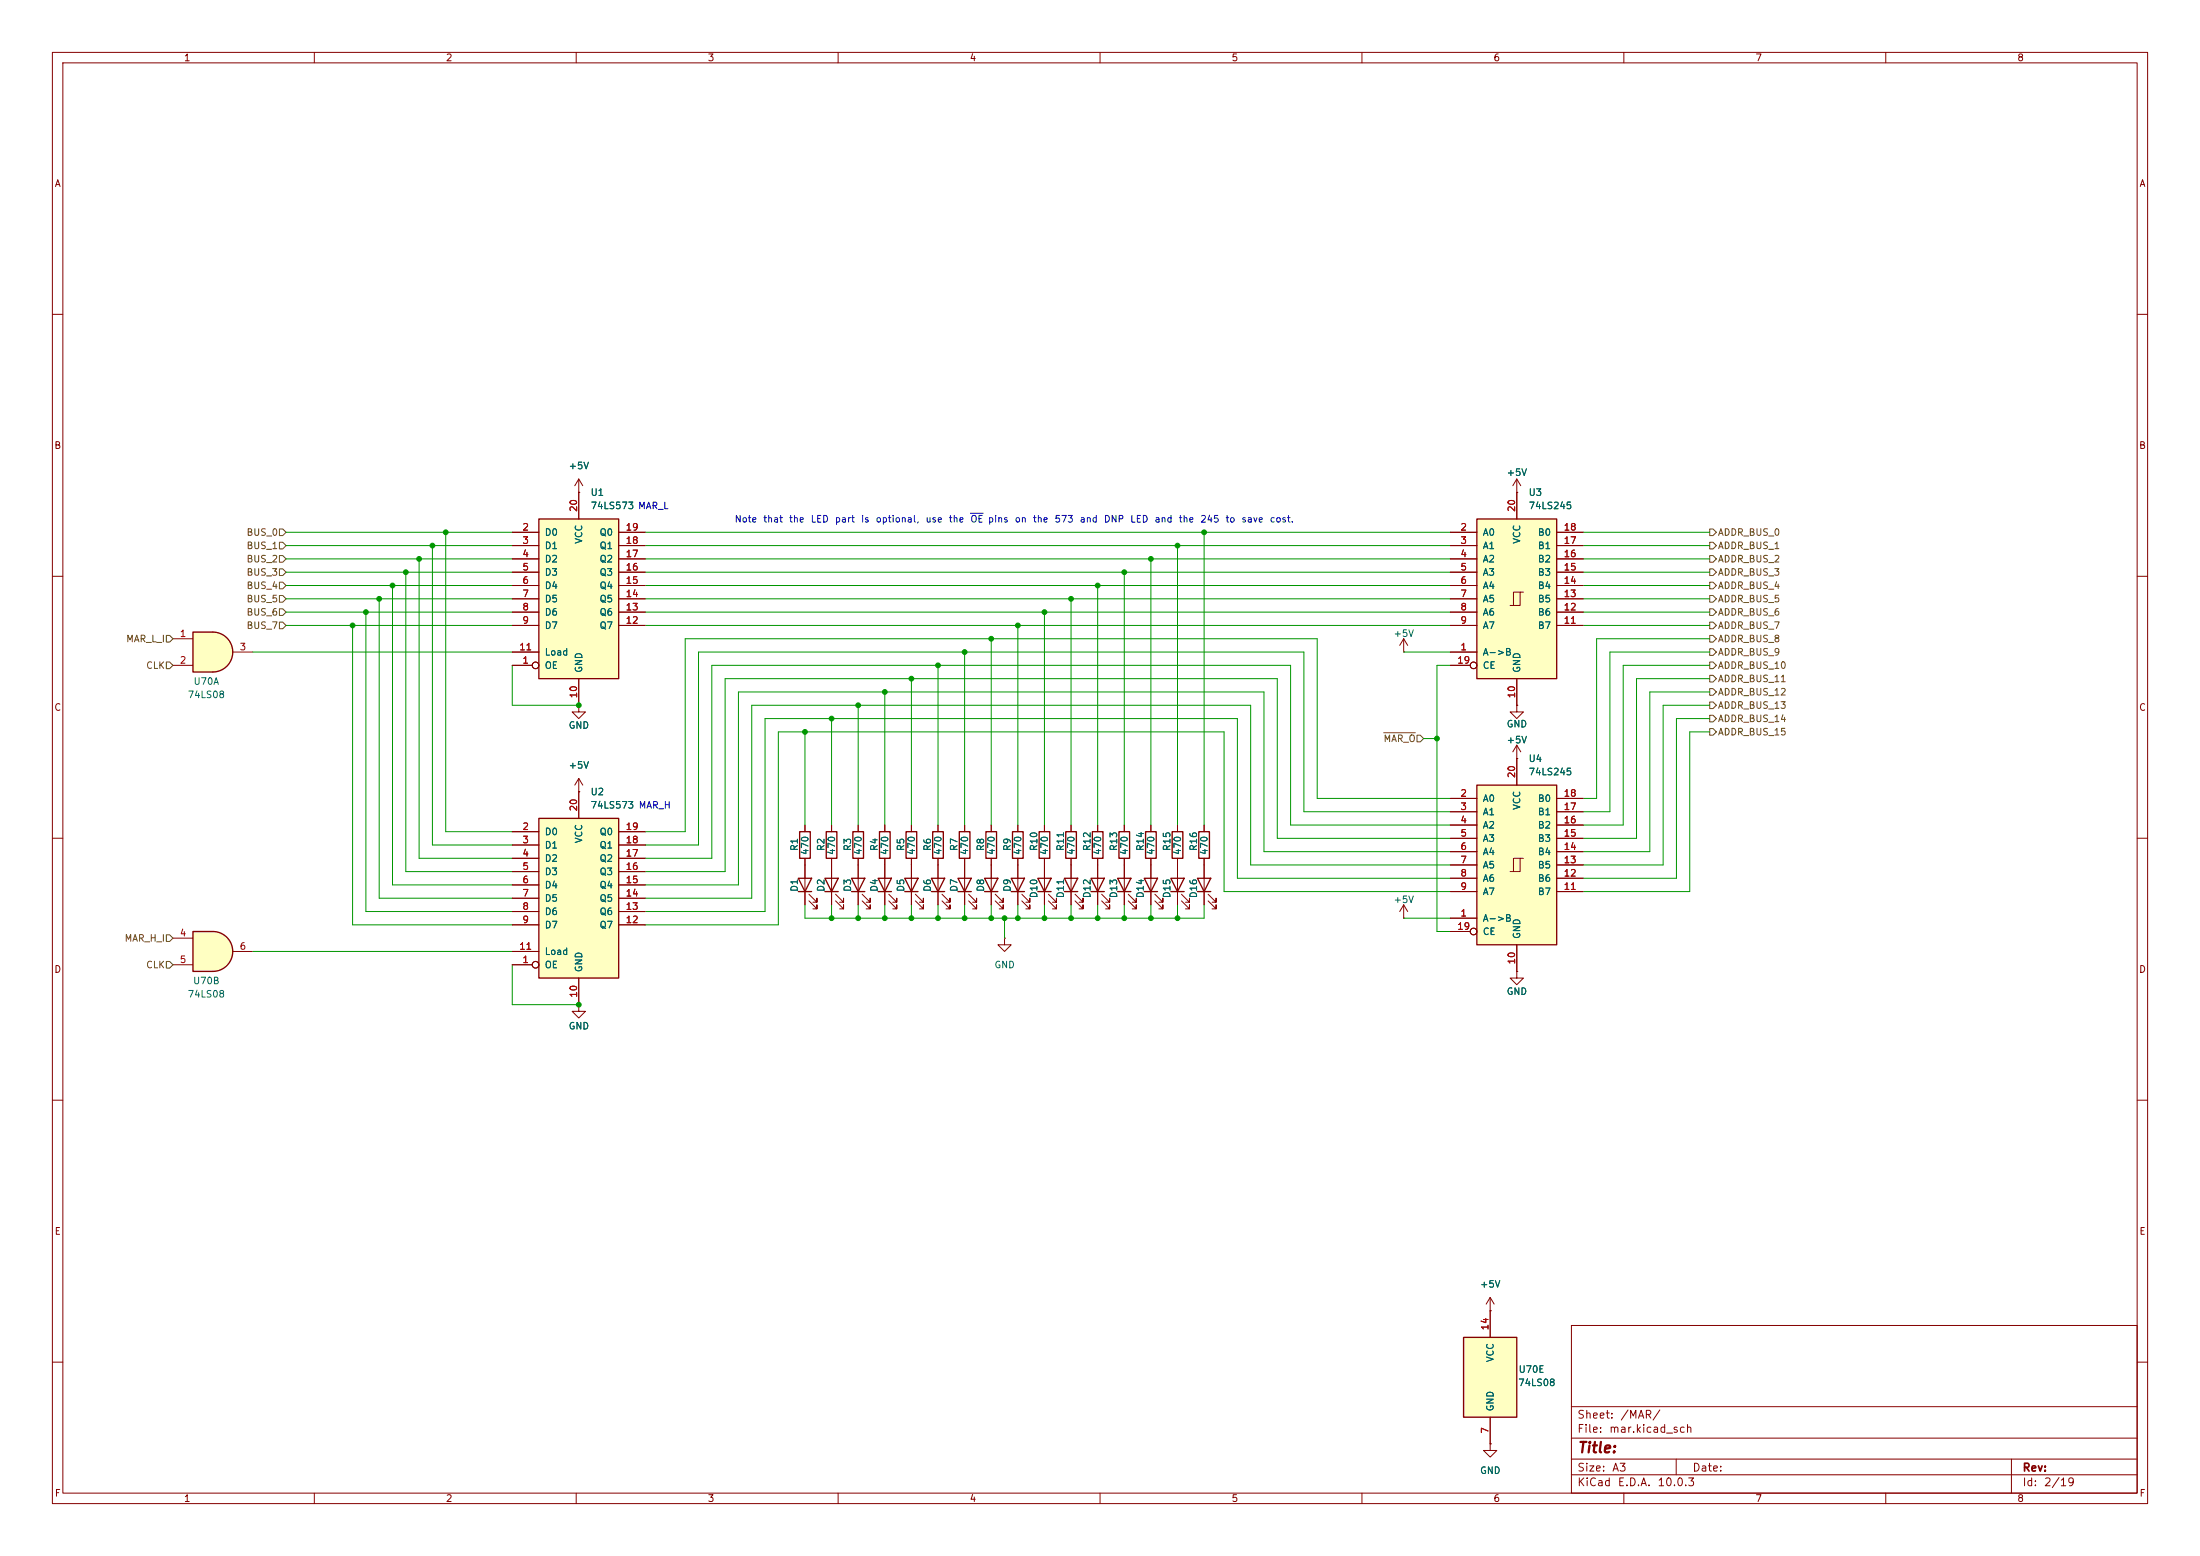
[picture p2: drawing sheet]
<svg xmlns="http://www.w3.org/2000/svg" width="420mm" height="297mm" viewBox="0 0 420 297" stroke-linecap="round" stroke-linejoin="round" font-family="sans-serif">
<g fill="none" stroke="#840000" stroke-width=".19">
<path d="M10 10h400v277h-400zM12 12h396v273h-396zM60 10v2M110 10v2M160 10v2M210 10v2M260 10v2M310 10v2M360 10v2M10 60h2M408 60h2M289.6 94h.1"/>
<path d="M289.6 91.4v2.6M289.6 91.4l-.8 1.3M289.6 91.4l.7 1.3M10 110h2M408 110h2M268 124.5h.1M268 121.9v2.6M268 121.9l-.8 1.3M268 121.9l.7 1.3M289.6 134.6v1.3h1.2l-1.2 1.3-1.3-1.3h1.3M289.6 134.6h.1M10 160h2"/>
<path d="M158.7 157.5v1.3M163.8 157.5v1.3M168.9 157.5v1.3M174 157.5v1.3M184.1 157.5v1.3M199.4 157.5v1.3M204.5 157.5v1.3M219.7 157.5v1.3M224.8 157.5v1.3M229.9 157.5v1.3M289.6 144.8h.1M289.6 142.2l-.8 1.3"/>
<path d="M289.6 142.2l.7 1.3M289.6 142.2v2.6M408 160h2M158.7 163.8v1.3M163.8 163.8v1.3M168.9 163.8v1.3M174 163.8v8.9M174.8 172l1.5 1.5v-.8v.8h-.8M174.8 170.7l1.5 1.5v-.7v.7h-.8M179.1 165.1v7.6M179.8 172l1.6 1.5v-.8v.8h-.8M179.8 170.7l1.6 1.5v-.7v.7h-.8"/>
<path d="M184.1 163.8v1.3M191.8 179.1v1.2h1.2l-1.2 1.3-1.3-1.3h1.3M191.8 179.1h.1M199.4 163.8v8.9M200.2 172l1.5 1.5v-.8v.8h-.8M200.2 170.7l1.5 1.5v-.7v.7h-.8M204.5 163.8v8.9M205.2 172l1.6 1.5v-.8v.8h-.8M205.2 170.7l1.6 1.5v-.7v.7h-.8M214.6 165.1v7.6M215.4 172l1.5 1.5v-.8v.8h-.7M215.4 170.7l1.5 1.5v-.7v.7h-.7"/>
<path d="M219.7 163.8v8.9M220.5 172l1.5 1.5v-.8v.8h-.8M220.5 170.7l1.5 1.5v-.7v.7h-.8M224.8 163.8v8.9M225.6 172l1.5 1.5v-.8v.8h-.8M225.6 170.7l1.5 1.5v-.7v.7h-.8M229.9 163.8v8.9M230.6 172l1.6 1.5v-.8v.8h-.8M230.6 170.7l1.6 1.5v-.7v.7h-.8M268 175.3h.1M268 172.7l-.8 1.3M268 172.7l.7 1.3"/>
<path d="M268 172.7v2.6M10 210h2M408 210h2M300 253h108v32h-108zM10 260h2M300 278.5h108M300 274.5h108M300 268.5h108M320 278.5v3M384 278.5v6.5M408 260h2M60 285v2"/>
<path d="M110 285v2M160 285v2M210 285v2M260 285v2M300 281.5h108M310 285v2M360 285v2"/>
</g>
<g fill="none" stroke="#840000" stroke-width=".25">
<path d="M157.7 158.8h2.1v5h-2.1zM162.8 158.8h2v5h-2zM167.9 158.8h2v5h-2zM173 158.8h2v5h-2zM183.1 158.8h2.1v5h-2.1zM198.4 158.8h2v5h-2zM203.5 158.8h2v5h-2zM218.7 158.8h2v5h-2zM223.8 158.8h2v5h-2zM228.9 158.8h2v5h-2zM172.7 167.6h2.6l-1.3 2.6zM172.7 170.2h2.6"/>
<path d="M177.8 167.6h2.5l-1.2 2.6zM177.8 170.2h2.5M198.1 167.6h2.6l-1.3 2.6zM198.1 170.2h2.6M203.2 167.6h2.5l-1.2 2.6zM203.2 170.2h2.5M213.4 167.6h2.5l-1.3 2.6zM213.4 170.2h2.5M218.4 167.6h2.6l-1.3 2.6zM218.4 170.2h2.6M223.5 167.6h2.6l-1.3 2.6zM223.5 170.2h2.6"/>
<path d="M228.6 167.6h2.5l-1.2 2.6zM228.6 170.2h2.5"/>
</g>
<path d="M281.9 99.1h15.3v30.4h-15.3z" fill="#ffffc2"/>
<g fill="none" stroke="#840000" stroke-width=".19">
<path d="M289.6 94v5.1M276.9 101.6h5M276.9 104.1h5M276.9 106.7h5M276.9 109.2h5M276.9 111.8h5M276.9 114.3h5M276.9 116.8h5M276.9 119.4h5M290.2 113h-1.3v2.6M290.8 113h-.6v2.6h-1.9M297.2 101.6h5.1"/>
<path d="M297.2 104.1h5.1M297.2 106.7h5.1M297.2 109.2h5.1M297.2 111.8h5.1M297.2 114.3h5.1M297.2 116.8h5.1M297.2 119.4h5.1M276.9 124.5h5M276.9 127h3.8M289.6 129.5v5.1M214.6 157.5v1.3M158.7 165.1v7.6"/>
<path d="M159.5 172l1.5 1.5v-.8v.8h-.7M159.5 170.7l1.5 1.5v-.7v.7h-.7M163.8 165.1v7.6M164.6 172l1.5 1.5v-.8v.8h-.7M164.6 170.7l1.5 1.5v-.7v.7h-.7M168.9 165.1v7.6M169.7 172l1.5 1.5v-.8v.8h-.8M169.7 170.7l1.5 1.5v-.7v.7h-.8M214.6 163.8v1.3M284.5 250.2h.1M284.5 247.6l-.8 1.3M284.5 247.6l.7 1.3"/>
<path d="M284.5 247.6v2.6M284.5 275.6v1.3h1.2l-1.2 1.2-1.3-1.2h1.3M284.5 275.6h.1"/>
<circle cx="281.3" cy="127" r=".63"/>
</g>
<path d="M281.9 99.1h15.3v30.4h-15.3zM213.6 158.8h2v5h-2zM157.5 167.6h2.5l-1.3 2.6zM157.5 170.2h2.5M162.6 167.6h2.5l-1.3 2.6zM162.6 170.2h2.5M167.6 167.6h2.6l-1.3 2.6zM167.6 170.2h2.6" fill="none" stroke="#840000" stroke-width=".25"/>
<path d="M279.4 255.3h10.2v15.2h-10.2z" fill="#ffffc2"/>
<path d="M208.5 158.8h2.1v5h-2.1zM279.4 255.3h10.2v15.2h-10.2z" fill="none" stroke="#840000" stroke-width=".25"/>
<path d="M209.5 157.5v1.3M209.5 163.8v1.3M289.6 185.4v1.3h1.2l-1.2 1.3-1.3-1.3h1.3M289.6 185.4h.1M284.5 250.2v5.1M284.5 270.5v5.1" fill="none" stroke="#840000" stroke-width=".19"/>
<path d="M40.6 120.7a3.8 3.8 0 0 1 3.8 3.8 3.8 3.8 0 0 1-3.8 3.8z" fill="#ffffc2" stroke="#ffffc2" stroke-width=".19"/>
<path d="M36.8 120.7h3.8v7.6h-3.8z" fill="#ffffc2"/>
<path d="M36.8 120.7h3.8a3.8 3.8 0 0 1 3.8 3.8 3.8 3.8 0 0 1-3.8 3.8h-3.8zM152.7 158.8h2v5h-2zM152.4 167.6h2.5l-1.2 2.6zM152.4 170.2h2.5M208.3 167.6h2.5l-1.3 2.6zM208.3 170.2h2.5" fill="none" stroke="#840000" stroke-width=".25"/>
<path d="M33 121.9h3.8M33 127h3.8M44.4 124.5h3.9M153.7 157.5v1.3M153.7 163.8v8.9M154.4 172l1.6 1.5v-.8v.8h-.8M154.4 170.7l1.6 1.5v-.7v.7h-.8M209.5 165.1v7.6M210.3 172l1.5 1.5v-.8v.8h-.7M210.3 170.7l1.5 1.5v-.7v.7h-.7" fill="none" stroke="#840000" stroke-width=".19"/>
<path d="M281.9 149.9h15.3v30.4h-15.3z" fill="#ffffc2"/>
<g fill="none" stroke="#840000" stroke-width=".19">
<path d="M276.9 152.4h5M276.9 154.9h5M276.9 157.5h5M289.6 144.8v5.1M297.2 152.4h5.1M297.2 154.9h5.1M297.2 157.5h5.1M276.9 175.3h5M276.9 160h5M276.9 162.6h5M276.9 165.1h5M276.9 167.6h5"/>
<path d="M276.9 170.2h5M276.9 177.8h3.8M290.2 163.8h-1.3v2.6M290.8 163.8h-.6v2.6h-1.9M297.2 160h5.1M297.2 162.6h5.1M297.2 165.1h5.1M297.2 167.6h5.1M297.2 170.2h5.1M289.6 180.3v5.1"/>
<circle cx="281.3" cy="177.8" r=".63"/>
</g>
<path d="M281.9 149.9h15.3v30.4h-15.3z" fill="none" stroke="#840000" stroke-width=".25"/>
<path d="M40.6 177.8a3.8 3.8 0 0 1 3.8 3.8 3.8 3.8 0 0 1-3.8 3.8z" fill="#ffffc2" stroke="#ffffc2" stroke-width=".19"/>
<path d="M36.8 177.8h3.8v7.6h-3.8z" fill="#ffffc2"/>
<path d="M188.2 158.8h2v5h-2zM193.3 158.8h2v5h-2zM36.8 177.8h3.8a3.8 3.8 0 0 1 3.8 3.8 3.8 3.8 0 0 1-3.8 3.8h-3.8zM188 167.6h2.5l-1.3 2.6zM188 170.2h2.5M193 167.6h2.6l-1.3 2.6zM193 170.2h2.6" fill="none" stroke="#840000" stroke-width=".25"/>
<g fill="none" stroke="#840000" stroke-width=".19">
<path d="M110.5 151.1h.1M110.5 148.6l-.8 1.3M110.5 148.6l.8 1.3M110.5 148.6v2.5M189.2 157.5v1.3M194.3 157.5v1.3M33 179.1h3.8M189.2 163.8v8.9M190 172l1.5 1.5v-.8v.8h-.7M190 170.7l1.5 1.5v-.7v.7h-.7M194.3 163.8v8.9M195.1 172l1.5 1.5v-.8v.8h-.8"/>
<path d="M195.1 170.7l1.5 1.5v-.7v.7h-.8M33 184.2h3.8M44.4 181.6h3.9M110.5 191.8v1.2h1.3l-1.3 1.3-1.3-1.3h1.3M110.5 191.8h.1"/>
</g>
<path d="M102.9 156.2h15.2v30.5h-15.2z" fill="#ffffc2"/>
<path d="M102.9 156.2h15.2v30.5h-15.2z" fill="none" stroke="#840000" stroke-width=".25"/>
<g fill="none" stroke="#840000" stroke-width=".19">
<path d="M97.8 158.8h5.1M110.5 151.1v5.1M118.1 158.8h5.1M97.8 161.3h5.1M97.8 163.8h5.1M97.8 166.4h5.1M97.8 168.9h5.1M97.8 171.5h5.1M97.8 174h5.1M97.8 176.5h5.1M118.1 161.3h5.1M118.1 163.8h5.1"/>
<path d="M118.1 166.4h5.1M118.1 168.9h5.1M118.1 171.5h5.1M118.1 174h5.1M118.1 176.5h5.1M97.8 184.2h3.8M97.8 181.6h5.1M110.5 186.7v5.1"/>
<circle cx="102.2" cy="184.1" r=".63"/>
</g>
<path d="M102.9 99.1h15.2v30.4h-15.2z" fill="#ffffc2"/>
<path d="M102.9 99.1h15.2v30.4h-15.2zM178.1 158.8h2v5h-2zM182.9 167.6h2.5l-1.3 2.6zM182.9 170.2h2.5" fill="none" stroke="#840000" stroke-width=".25"/>
<g fill="none" stroke="#840000" stroke-width=".19">
<path d="M110.5 94h.1M110.5 91.4v7.7M110.5 91.4l-.8 1.3M110.5 91.4l.8 1.3M289.6 94h.1M289.6 94v5.1M97.8 101.6h5.1M97.8 104.1h5.1M97.8 106.7h5.1M97.8 109.2h5.1M97.8 111.8h5.1M97.8 114.3h5.1"/>
<path d="M97.8 116.8h5.1M97.8 119.4h5.1M118.1 101.6h5.1M118.1 104.1h5.1M118.1 106.7h5.1M118.1 109.2h5.1M118.1 111.8h5.1M118.1 114.3h5.1M118.1 116.8h5.1M118.1 119.4h5.1M276.9 101.6h5M276.9 104.1h5"/>
<path d="M276.9 106.7h5M276.9 109.2h5M276.9 111.8h5M276.9 114.3h5M276.9 116.8h5M276.9 119.4h5M297.2 101.6h5.1M297.2 104.1h5.1M297.2 106.7h5.1M297.2 109.2h5.1M297.2 111.8h5.1M297.2 114.3h5.1"/>
<path d="M297.2 116.8h5.1M297.2 119.4h5.1M97.8 127h3.8M97.8 124.5h5.1M110.5 134.6v1.3h1.3l-1.3 1.3-1.3-1.3h1.3M110.5 134.6h.1M110.5 129.5v5.1M276.9 127h3.8M276.9 124.5h5M289.6 134.6h.1M289.6 129.5v5.1M97.8 158.8h5.1"/>
<path d="M110.5 151.1h.1M110.5 151.1v5.1M118.1 158.8h5.1M153.7 157.5v1.3M158.7 157.5v1.3M163.8 157.5v1.3M168.9 157.5v1.3M174 157.5v1.3M179.1 157.5v1.3M184.1 157.5v1.3M189.2 157.5v1.3M194.3 157.5v1.3"/>
<path d="M199.4 157.5v1.3M204.5 157.5v1.3M209.5 157.5v1.3M214.6 157.5v1.3M219.7 157.5v1.3M224.8 157.5v1.3M229.9 157.5v1.3M276.9 152.4h5M276.9 154.9h5M276.9 157.5h5M289.6 144.8h.1M289.6 144.8v5.1"/>
<path d="M297.2 152.4h5.1M297.2 154.9h5.1M297.2 157.5h5.1M97.8 161.3h5.1M97.8 163.8h5.1M97.8 166.4h5.1M97.8 168.9h5.1M97.8 171.5h5.1M97.8 174h5.1M97.8 176.5h5.1M118.1 161.3h5.1M118.1 163.8h5.1"/>
<path d="M118.1 166.4h5.1M118.1 168.9h5.1M118.1 171.5h5.1M118.1 174h5.1M118.1 176.5h5.1M153.7 163.8v3.8M153.7 170.2v2.5M158.7 163.8v3.8M158.7 170.2v2.5M163.8 163.8v3.8M163.8 170.2v2.5M168.9 163.8v3.8"/>
<path d="M168.9 170.2v2.5M174 163.8v3.8M174 170.2v2.5M179.1 163.8v3.8M179.1 170.2v2.5M184.1 163.8v8.9M184.9 172l1.5 1.5v-.8v.8h-.7M184.9 170.7l1.5 1.5v-.7v.7h-.7M189.2 163.8v3.8M189.2 170.2v2.5M194.3 163.8v3.8M194.3 170.2v2.5"/>
<path d="M199.4 163.8v3.8M199.4 170.2v2.5M204.5 163.8v3.8M204.5 170.2v2.5M209.5 163.8v3.8M209.5 170.2v2.5M214.6 163.8v3.8M214.6 170.2v2.5M219.7 163.8v3.8M219.7 170.2v2.5M224.8 163.8v3.8M224.8 170.2v2.5"/>
<path d="M229.9 163.8v3.8M229.9 170.2v2.5M276.9 175.3h5M276.9 160h5M276.9 162.6h5M276.9 165.1h5M276.9 167.6h5M276.9 170.2h5M276.9 177.8h3.8M297.2 160h5.1M297.2 162.6h5.1M297.2 165.1h5.1"/>
<path d="M297.2 167.6h5.1M297.2 170.2h5.1M97.8 184.2h3.8M97.8 181.6h5.1M110.5 191.8h.1M110.5 186.7v5.1M289.6 185.4h.1M289.6 180.3v5.1M284.5 250.2h.1M284.5 250.2v5.1M284.5 275.6h.1M284.5 270.5v5.1"/>
<circle cx="102.2" cy="127" r=".63"/>
<circle cx="281.3" cy="127" r=".63"/>
<circle cx="281.3" cy="177.8" r=".63"/>
<circle cx="102.2" cy="184.1" r=".63"/>
</g>
<g fill="none" stroke="#725600" stroke-width=".19">
<path d="M53.3 116.2h.7l.6 .6-.6 .7h-.7zM53.3 118.7h.7l.6 .7-.6 .6h-.7zM53.3 101h.7l.6 .6-.6 .6h-.7zM53.3 106h.7l.6 .7-.6 .6h-.7zM53.3 111.1h.7l.6 .7-.6 .6h-.7zM53.3 103.5h.7l.6 .6-.6 .7h-.7zM53.3 108.6h.7l.6 .6-.6 .7h-.7zM53.3 113.7h.7l.6 .6-.6 .6h-.7zM326.4 118.7h.6l.7 .7-.7 .6h-.6zM326.4 116.2h.6l.7 .6-.7 .7h-.6zM326.4 113.7h.6l.7 .6-.7 .6h-.6zM326.4 103.5h.6l.7 .6-.7 .7h-.6z"/>
<path d="M326.4 108.6h.6l.7 .6-.7 .7h-.6zM326.4 101h.6l.7 .6-.7 .6h-.6zM326.4 106h.6l.7 .7-.7 .6h-.6zM326.4 111.1h.6l.7 .7-.7 .6h-.6zM31.7 121.3h.7l.6 .6-.6 .7h-.7zM31.7 126.4h.7l.6 .6-.6 .6h-.7zM264.1 139.9h6.1M326.4 134h.6l.7 .6-.7 .7h-.6zM326.4 131.4h.6l.7 .7-.7 .6h-.6zM326.4 139.1h.6l.7 .6-.7 .6h-.6zM326.4 128.9h.6l.7 .6-.7 .7h-.6zM326.4 136.5h.6l.7 .7-.7 .6h-.6z"/>
<path d="M326.4 123.8h.6l.7 .7-.7 .6h-.6zM326.4 121.3h.6l.7 .6-.7 .7h-.6zM326.4 126.4h.6l.7 .6-.7 .6h-.6zM270.5 140.3h.6l.7 .7-.7 .6h-.6zM31.7 178.4h.7l.6 .7-.6 .6h-.7zM31.7 183.5h.7l.6 .7-.6 .6h-.7z"/>
</g>
<g fill="none" stroke="#009600" stroke-width=".19">
<path d="M54.6 119.4h43.2M54.6 106.7h43.2M54.6 101.6h43.2M54.6 104.1h43.2M54.6 111.8h43.2M54.6 109.2h43.2M54.6 116.8h43.2M54.6 114.3h43.2M67.3 119.4v57.1h30.5M69.8 116.8v57.2h28M72.4 114.3v57.2h25.4M74.9 111.8v57.1h22.9"/>
<path d="M77.5 109.2v57.2h20.3M80 106.7v57.1h17.8M82.5 104.1v57.2h15.3M85.1 101.6v57.2h12.7M123.2 119.4h153.7M123.2 106.7h153.7M123.2 101.6h153.7M123.2 104.1h153.7M123.2 111.8h153.7M123.2 109.2h153.7M123.2 116.8h153.7M123.2 114.3h153.7"/>
<path d="M194.3 119.4v38.1M199.4 116.8v40.7M204.5 114.3v43.2M209.5 111.8v45.7M214.6 109.2v48.3M219.7 106.7v50.8M224.8 104.1v53.4M229.9 101.6v55.9M302.3 119.4h24.1M302.3 106.7h24.1M302.3 101.6h24.1M302.3 104.1h24.1"/>
<path d="M302.3 111.8h24.1M302.3 109.2h24.1M302.3 116.8h24.1M302.3 114.3h24.1M48.3 124.5h49.5M97.8 127v7.6h12.7M153.7 139.7v17.8M158.7 137.2v20.3M163.8 134.6v22.9M168.9 132.1v25.4M174 129.5v28M179.1 127v30.5"/>
<path d="M184.1 124.5v33M189.2 121.9v35.6M268 124.5h8.9M276.9 127h-2.6v50.8h2.6M326.4 137.2h-6.4v30.4h-17.7M326.4 124.5h-19.1v30.4h-5M326.4 134.6h-8.9v30.5h-15.2M326.4 121.9h-21.6v30.5h-2.5M326.4 127h-16.5v30.5h-7.6M326.4 129.5h-14v30.5h-10.1M326.4 132.1h-11.4v30.5h-12.7M326.4 139.7h-3.8v30.5h-20.3"/>
<path d="M271.8 141h2.5M276.9 152.4h-25.4v-30.5h-120.7v36.9h-7.6M276.9 157.5h-30.5v-30.5h-110.5v36.8h-12.7M276.9 154.9h-28v-30.4h-115.6v36.8h-10.1M153.7 172.7v2.6h76.2v-2.6M158.7 172.7v2.6M163.8 172.7v2.6M168.9 172.7v2.6M174 172.7v2.6M179.1 172.7v2.6M184.1 172.7v2.6M189.2 172.7v2.6"/>
<path d="M191.8 175.3v3.8M194.3 172.7v2.6M199.4 172.7v2.6M204.5 172.7v2.6M209.5 172.7v2.6M214.6 172.7v2.6M219.7 172.7v2.6M224.8 172.7v2.6M268 175.3h8.9M276.9 167.6h-40.7v-30.4h-90.2v36.8h-22.8M276.9 165.1h-38.1v-30.5h-95.3v36.9h-20.3M276.9 160h-33.1v-30.5h-105.4v36.9h-15.2"/>
<path d="M276.9 162.6h-35.6v-30.5h-100.3v36.8h-17.8M276.9 170.2h-43.2v-30.5h-85.1v36.8h-25.4M48.3 181.6h49.5M97.8 184.2v7.6h12.7"/>
</g>
<path d="M185.3 98h2.4" fill="none" stroke="#0000c2" stroke-width=".19"/>
<g fill="#009600" stroke="#009600" stroke-width=".19">
<circle cx="224.8" cy="104.1" r=".46"/>
<circle cx="229.9" cy="101.6" r=".46"/>
<circle cx="209.5" cy="111.8" r=".46"/>
<circle cx="204.5" cy="114.3" r=".46"/>
<circle cx="274.3" cy="141" r=".46"/>
<circle cx="224.8" cy="175.3" r=".46"/>
<circle cx="214.6" cy="175.3" r=".46"/>
<circle cx="219.7" cy="175.3" r=".46"/>
<circle cx="168.9" cy="132.1" r=".46"/>
<circle cx="184.1" cy="124.5" r=".46"/>
<circle cx="174" cy="129.5" r=".46"/>
<circle cx="179.1" cy="127" r=".46"/>
<circle cx="214.6" cy="109.2" r=".46"/>
<circle cx="219.7" cy="106.7" r=".46"/>
<circle cx="194.3" cy="119.4" r=".46"/>
<circle cx="199.4" cy="116.8" r=".46"/>
<circle cx="189.2" cy="121.9" r=".46"/>
<circle cx="199.4" cy="175.3" r=".46"/>
<circle cx="194.3" cy="175.3" r=".46"/>
<circle cx="184.1" cy="175.3" r=".46"/>
<circle cx="179.1" cy="175.3" r=".46"/>
<circle cx="204.5" cy="175.3" r=".46"/>
<circle cx="209.5" cy="175.3" r=".46"/>
<circle cx="191.8" cy="175.3" r=".46"/>
<circle cx="189.2" cy="175.3" r=".46"/>
<circle cx="110.5" cy="191.8" r=".46"/>
<circle cx="163.8" cy="134.6" r=".46"/>
<circle cx="163.8" cy="175.3" r=".46"/>
<circle cx="158.7" cy="175.3" r=".46"/>
<circle cx="158.7" cy="137.2" r=".46"/>
<circle cx="153.7" cy="139.7" r=".46"/>
<circle cx="80" cy="106.7" r=".46"/>
<circle cx="82.5" cy="104.1" r=".46"/>
<circle cx="85.1" cy="101.6" r=".46"/>
<circle cx="110.5" cy="134.6" r=".46"/>
<circle cx="168.9" cy="175.3" r=".46"/>
<circle cx="174" cy="175.3" r=".46"/>
<circle cx="74.9" cy="111.8" r=".46"/>
<circle cx="77.5" cy="109.2" r=".46"/>
<circle cx="72.4" cy="114.3" r=".46"/>
<circle cx="69.8" cy="116.8" r=".46"/>
<circle cx="67.3" cy="119.4" r=".46"/>
</g>
<text font-size="2" fill="#840000" x="301" y="277.8">Title:</text>
<g font-size="1.5" fill="#840000">
<text x="301" y="273.8">File:</text>
<text x="301" y="271.1">Sheet:</text>
<text x="307.1" y="273.8">mar.kicad_sch</text>
<text x="309.2" y="271.1">/MAR/</text>
<text x="301" y="281.2">Size:</text>
<text x="307.6" y="281.2">A3</text>
<text x="323" y="281.2">Date:</text>
<text x="386" y="281.2">Rev:</text>
<text x="301" y="284">KiCad</text>
<text x="308.7" y="284">E.D.A.</text>
<text x="316.3" y="284">10.0.3</text>
<text x="386" y="284">Id:</text>
<text x="390.1" y="284">2/19</text>
</g>
<g font-size="1.3" fill="#840000">
<text x="35" y="12">1</text>
<text x="85" y="12">2</text>
<text x="135" y="12">3</text>
<text x="185" y="12">4</text>
<text x="235" y="12">5</text>
<text x="285" y="12">6</text>
<text x="335" y="12">7</text>
<text x="385" y="12">8</text>
<text x="10.3" y="36">A</text>
<text x="408.3" y="36">A</text>
<text x="10.3" y="86">B</text>
<text x="408.2" y="86">B</text>
<text x="10.3" y="136">C</text>
<text x="408.2" y="136">C</text>
<text x="10.3" y="186">D</text>
<text x="408.2" y="186">D</text>
<text x="10.3" y="236">E</text>
<text x="408.3" y="236">E</text>
<text x="10.3" y="286">F</text>
<text x="35" y="287">1</text>
<text x="85" y="287">2</text>
<text x="135" y="287">3</text>
<text x="185" y="287">4</text>
<text x="235" y="287">5</text>
<text x="285" y="287">6</text>
<text x="335" y="287">7</text>
<text x="385" y="287">8</text>
<text x="408.3" y="286">F</text>
</g>
<g font-size="1.3" fill="#006464">
<text x="108.5" y="89.9">+5V</text>
<text x="112.6" y="95">U1</text>
<text x="287.5" y="91.1">+5V</text>
<text x="291.7" y="95">U3</text>
<text x="112.6" y="97.5">74LS573 MAR_L</text>
<text x="112.6" y="97.5">74LS573</text>
<text x="291.7" y="97.5">74LS245</text>
<text x="103.9" y="102.6">D0</text>
<text x="103.9" y="105.1">D1</text>
<text x="103.9" y="107.7">D2</text>
<text x="111.5" y="103.9" transform="rotate(-90 111.5 103.9)">VCC</text>
<text x="114.4" y="107.7">Q2</text>
<text x="114.4" y="105.1">Q1</text>
<text x="114.4" y="102.6">Q0</text>
<text x="283" y="102.6">A0</text>
<text x="283" y="105.1">A1</text>
<text x="283" y="107.7">A2</text>
<text x="290.5" y="103.9" transform="rotate(-90 290.5 103.9)">VCC</text>
<text x="293.5" y="107.7">B2</text>
<text x="293.5" y="105.1">B1</text>
<text x="293.5" y="102.6">B0</text>
<text x="103.9" y="110.2">D3</text>
<text x="103.9" y="112.7">D4</text>
<text x="114.4" y="112.7">Q4</text>
<text x="114.4" y="110.2">Q3</text>
<text x="283" y="110.2">A3</text>
<text x="283" y="112.7">A4</text>
<text x="293.5" y="112.7">B4</text>
<text x="293.5" y="110.2">B3</text>
<text x="103.9" y="115.3">D5</text>
<text x="103.9" y="117.8">D6</text>
<text x="114.4" y="117.8">Q6</text>
<text x="114.4" y="115.3">Q5</text>
<text x="283" y="115.3">A5</text>
<text x="283" y="117.8">A6</text>
<text x="293.5" y="117.8">B6</text>
<text x="293.5" y="115.3">B5</text>
<text x="103.9" y="120.4">D7</text>
<text x="103.9" y="125.4">Load</text>
<text x="114.4" y="120.4">Q7</text>
<text x="265.9" y="121.9">+5V</text>
<text x="283" y="125.4">A-&gt;B</text>
<text x="283" y="120.4">A7</text>
<text x="293.5" y="120.4">B7</text>
<text x="36.8" y="131">U70A</text>
<text x="103.9" y="128">OE</text>
<text x="111.5" y="128.5" transform="rotate(-90 111.5 128.5)">GND</text>
<text x="283" y="128">CE</text>
<text x="290.5" y="128.5" transform="rotate(-90 290.5 128.5)">GND</text>
<text x="35.7" y="133.6">74LS08</text>
<text x="108.5" y="139.4">GND</text>
<text x="287.5" y="142.2">+5V</text>
<text x="287.5" y="139.1">GND</text>
<text x="108.5" y="147">+5V</text>
<text x="291.7" y="148.3">74LS245</text>
<text x="291.7" y="145.8">U4</text>
<text x="112.6" y="154.6">74LS573 MAR_H</text>
<text x="112.6" y="154.6">74LS573</text>
<text x="112.6" y="152.1">U2</text>
<text x="283" y="153.4">A0</text>
<text x="283" y="155.9">A1</text>
<text x="290.5" y="154.7" transform="rotate(-90 290.5 154.7)">VCC</text>
<text x="293.5" y="155.9">B1</text>
<text x="293.5" y="153.4">B0</text>
<text x="103.9" y="159.7">D0</text>
<text x="111.5" y="161.1" transform="rotate(-90 111.5 161.1)">VCC</text>
<text x="114.4" y="159.7">Q0</text>
<text x="283" y="158.5">A2</text>
<text x="283" y="161">A3</text>
<text x="293.5" y="161">B3</text>
<text x="293.5" y="158.5">B2</text>
<text x="103.9" y="162.3">D1</text>
<text x="103.9" y="164.8">D2</text>
<text x="103.9" y="167.3">D3</text>
<text x="114.4" y="167.3">Q3</text>
<text x="114.4" y="164.8">Q2</text>
<text x="114.4" y="162.3">Q1</text>
<text x="152.6" y="162.6" transform="rotate(-90 152.6 162.6)">R1</text>
<text x="154.6" y="163.3" transform="rotate(-90 154.6 163.3)">470</text>
<text x="157.7" y="162.6" transform="rotate(-90 157.7 162.6)">R2</text>
<text x="159.7" y="163.3" transform="rotate(-90 159.7 163.3)">470</text>
<text x="162.8" y="162.6" transform="rotate(-90 162.8 162.6)">R3</text>
<text x="164.8" y="163.3" transform="rotate(-90 164.8 163.3)">470</text>
<text x="167.8" y="162.6" transform="rotate(-90 167.8 162.6)">R4</text>
<text x="169.9" y="163.3" transform="rotate(-90 169.9 163.3)">470</text>
<text x="172.9" y="162.6" transform="rotate(-90 172.9 162.6)">R5</text>
<text x="175" y="163.3" transform="rotate(-90 175 163.3)">470</text>
<text x="178" y="162.6" transform="rotate(-90 178 162.6)">R6</text>
<text x="180" y="163.3" transform="rotate(-90 180 163.3)">470</text>
<text x="183.1" y="162.6" transform="rotate(-90 183.1 162.6)">R7</text>
<text x="185.1" y="163.3" transform="rotate(-90 185.1 163.3)">470</text>
<text x="188.2" y="162.6" transform="rotate(-90 188.2 162.6)">R8</text>
<text x="190.2" y="163.3" transform="rotate(-90 190.2 163.3)">470</text>
<text x="193.2" y="162.6" transform="rotate(-90 193.2 162.6)">R9</text>
<text x="195.3" y="163.3" transform="rotate(-90 195.3 163.3)">470</text>
<text x="198.3" y="162.6" transform="rotate(-90 198.3 162.6)">R10</text>
<text x="200.4" y="163.3" transform="rotate(-90 200.4 163.3)">470</text>
<text x="203.4" y="162.6" transform="rotate(-90 203.4 162.6)">R11</text>
<text x="205.4" y="163.3" transform="rotate(-90 205.4 163.3)">470</text>
<text x="208.5" y="162.6" transform="rotate(-90 208.5 162.6)">R12</text>
<text x="210.5" y="163.3" transform="rotate(-90 210.5 163.3)">470</text>
<text x="213.6" y="162.6" transform="rotate(-90 213.6 162.6)">R13</text>
<text x="215.6" y="163.3" transform="rotate(-90 215.6 163.3)">470</text>
<text x="218.6" y="162.6" transform="rotate(-90 218.6 162.6)">R14</text>
<text x="220.7" y="163.3" transform="rotate(-90 220.7 163.3)">470</text>
<text x="223.7" y="162.6" transform="rotate(-90 223.7 162.6)">R15</text>
<text x="225.8" y="163.3" transform="rotate(-90 225.8 163.3)">470</text>
<text x="228.8" y="162.6" transform="rotate(-90 228.8 162.6)">R16</text>
<text x="230.8" y="163.3" transform="rotate(-90 230.8 163.3)">470</text>
<text x="283" y="163.5">A4</text>
<text x="283" y="166.1">A5</text>
<text x="293.5" y="166.1">B5</text>
<text x="293.5" y="163.5">B4</text>
<text x="103.9" y="169.9">D4</text>
<text x="103.9" y="172.4">D5</text>
<text x="114.4" y="172.4">Q5</text>
<text x="114.4" y="169.9">Q4</text>
<text x="152.6" y="170.3" transform="rotate(-90 152.6 170.3)">D1</text>
<text x="157.7" y="170.3" transform="rotate(-90 157.7 170.3)">D2</text>
<text x="162.8" y="170.3" transform="rotate(-90 162.8 170.3)">D3</text>
<text x="167.8" y="170.3" transform="rotate(-90 167.8 170.3)">D4</text>
<text x="172.9" y="170.3" transform="rotate(-90 172.9 170.3)">D5</text>
<text x="178" y="170.3" transform="rotate(-90 178 170.3)">D6</text>
<text x="183.1" y="170.3" transform="rotate(-90 183.1 170.3)">D7</text>
<text x="188.2" y="170.3" transform="rotate(-90 188.2 170.3)">D8</text>
<text x="193.2" y="170.3" transform="rotate(-90 193.2 170.3)">D9</text>
<text x="198.3" y="171.5" transform="rotate(-90 198.3 171.5)">D10</text>
<text x="203.4" y="171.5" transform="rotate(-90 203.4 171.5)">D11</text>
<text x="208.5" y="171.5" transform="rotate(-90 208.5 171.5)">D12</text>
<text x="213.6" y="171.5" transform="rotate(-90 213.6 171.5)">D13</text>
<text x="218.6" y="171.5" transform="rotate(-90 218.6 171.5)">D14</text>
<text x="223.7" y="171.5" transform="rotate(-90 223.7 171.5)">D15</text>
<text x="228.8" y="171.5" transform="rotate(-90 228.8 171.5)">D16</text>
<text x="265.9" y="172.7">+5V</text>
<text x="283" y="168.6">A6</text>
<text x="283" y="171.2">A7</text>
<text x="293.5" y="171.2">B7</text>
<text x="293.5" y="168.6">B6</text>
<text x="103.9" y="175">D6</text>
<text x="103.9" y="177.5">D7</text>
<text x="114.4" y="177.5">Q7</text>
<text x="114.4" y="175">Q6</text>
<text x="283" y="176.2">A-&gt;B</text>
<text x="283" y="178.8">CE</text>
<text x="290.5" y="179.3" transform="rotate(-90 290.5 179.3)">GND</text>
<text x="103.9" y="185.1">OE</text>
<text x="103.9" y="182.6">Load</text>
<text x="111.5" y="185.7" transform="rotate(-90 111.5 185.7)">GND</text>
<text x="189.7" y="185.1">GND</text>
<text x="35.7" y="190.7">74LS08</text>
<text x="36.8" y="188.2">U70B</text>
<text x="287.5" y="190.2">GND</text>
<text x="108.5" y="196.8">GND</text>
<text x="282.4" y="246.1">+5V</text>
<text x="285.5" y="260.1" transform="rotate(-90 285.5 260.1)">VCC</text>
<text x="289.8" y="262.3">U70E</text>
<text x="285.5" y="269.5" transform="rotate(-90 285.5 269.5)">GND</text>
<text x="289.7" y="264.9">74LS08</text>
<text x="282.4" y="281.6">GND</text>
</g>
<g font-size="1.3" fill="#a90000">
<text x="99.6" y="101.6">2</text>
<text x="110.5" y="97.8" transform="rotate(-90 110.5 97.8)">20</text>
<text x="119.3" y="101.6">19</text>
<text x="278.7" y="101.6">2</text>
<text x="289.5" y="97.8" transform="rotate(-90 289.5 97.8)">20</text>
<text x="298.4" y="101.6">18</text>
<text x="99.6" y="104.1">3</text>
<text x="99.6" y="106.7">4</text>
<text x="119.3" y="106.7">17</text>
<text x="119.3" y="104.1">18</text>
<text x="278.7" y="104.1">3</text>
<text x="278.7" y="106.7">4</text>
<text x="298.4" y="106.7">16</text>
<text x="298.4" y="104.1">17</text>
<text x="99.6" y="109.2">5</text>
<text x="99.6" y="111.7">6</text>
<text x="119.3" y="111.7">15</text>
<text x="119.3" y="109.2">16</text>
<text x="278.7" y="109.2">5</text>
<text x="278.7" y="111.7">6</text>
<text x="298.4" y="111.7">14</text>
<text x="298.4" y="109.2">15</text>
<text x="99.6" y="114.3">7</text>
<text x="99.6" y="116.8">8</text>
<text x="99.6" y="119.4">9</text>
<text x="119.3" y="119.4">12</text>
<text x="119.3" y="116.8">13</text>
<text x="119.3" y="114.3">14</text>
<text x="278.7" y="114.3">7</text>
<text x="278.7" y="116.8">8</text>
<text x="278.7" y="119.4">9</text>
<text x="298.4" y="119.4">11</text>
<text x="298.4" y="116.8">12</text>
<text x="298.4" y="114.3">13</text>
<text x="34.2" y="121.9">1</text>
<text x="45.6" y="124.4">3</text>
<text x="99" y="124.4">11</text>
<text x="278.7" y="124.4">1</text>
<text x="34.2" y="127">2</text>
<text x="99.6" y="127">1</text>
<text x="278.1" y="127">19</text>
<text x="110.5" y="133.4" transform="rotate(-90 110.5 133.4)">10</text>
<text x="289.5" y="133.4" transform="rotate(-90 289.5 133.4)">10</text>
<text x="289.5" y="148.6" transform="rotate(-90 289.5 148.6)">20</text>
<text x="110.5" y="155" transform="rotate(-90 110.5 155)">20</text>
<text x="278.7" y="152.4">2</text>
<text x="278.7" y="154.9">3</text>
<text x="298.4" y="154.9">17</text>
<text x="298.4" y="152.4">18</text>
<text x="99.6" y="158.7">2</text>
<text x="99.6" y="161.3">3</text>
<text x="119.3" y="161.3">18</text>
<text x="119.3" y="158.7">19</text>
<text x="278.7" y="157.5">4</text>
<text x="278.7" y="160">5</text>
<text x="298.4" y="160">15</text>
<text x="298.4" y="157.5">16</text>
<text x="99.6" y="163.8">4</text>
<text x="99.6" y="166.3">5</text>
<text x="119.3" y="166.3">16</text>
<text x="119.3" y="163.8">17</text>
<text x="278.7" y="162.5">6</text>
<text x="278.7" y="165.1">7</text>
<text x="278.7" y="167.6">8</text>
<text x="298.4" y="167.6">12</text>
<text x="298.4" y="165.1">13</text>
<text x="298.4" y="162.5">14</text>
<text x="99.6" y="168.9">6</text>
<text x="99.6" y="171.4">7</text>
<text x="99.6" y="174">8</text>
<text x="119.3" y="174">13</text>
<text x="119.3" y="171.4">14</text>
<text x="119.3" y="168.9">15</text>
<text x="278.7" y="170.2">9</text>
<text x="298.4" y="170.2">11</text>
<text x="34.2" y="179">4</text>
<text x="99.6" y="176.5">9</text>
<text x="119.3" y="176.5">12</text>
<text x="278.1" y="177.8">19</text>
<text x="278.7" y="175.2">1</text>
<text x="34.2" y="184.1">5</text>
<text x="45.6" y="181.6">6</text>
<text x="99" y="181.6">11</text>
<text x="99.6" y="184.1">1</text>
<text x="289.5" y="184.2" transform="rotate(-90 289.5 184.2)">10</text>
<text x="110.5" y="190.5" transform="rotate(-90 110.5 190.5)">10</text>
<text x="284.5" y="254" transform="rotate(-90 284.5 254)">14</text>
<text x="284.5" y="273.8" transform="rotate(-90 284.5 273.8)">7</text>
</g>
<g font-size="1.3" fill="#0000c2">
<text x="140.1" y="100">Note</text>
<text x="145.6" y="100">that</text>
<text x="150.5" y="100">the</text>
<text x="154.7" y="100">LED</text>
<text x="159.3" y="100">part</text>
<text x="164.2" y="100">is</text>
<text x="167.1" y="100">optional,</text>
<text x="176.6" y="100">use</text>
<text x="181" y="100">the</text>
<text x="185.1" y="100">OE pins</text>
<text x="193.6" y="100">on</text>
<text x="197.1" y="100">the</text>
<text x="201.2" y="100">573</text>
<text x="206" y="100">and</text>
<text x="210.6" y="100">DNP</text>
<text x="215.7" y="100">LED</text>
<text x="220.3" y="100">and</text>
<text x="224.9" y="100">the</text>
<text x="229" y="100">245</text>
<text x="233.8" y="100">to</text>
<text x="236.9" y="100">save</text>
<text x="242.3" y="100">cost.</text>
</g>
<g font-size="1.3" fill="#725600">
<text x="47" y="102.6">BUS_0</text>
<text x="47" y="107.7">BUS_2</text>
<text x="47" y="105.1">BUS_1</text>
<text x="327.9" y="105.1">ADDR_BUS_1</text>
<text x="327.9" y="102.6">ADDR_BUS_0</text>
<text x="327.9" y="107.7">ADDR_BUS_2</text>
<text x="47" y="112.7">BUS_4</text>
<text x="47" y="110.2">BUS_3</text>
<text x="327.9" y="110.2">ADDR_BUS_3</text>
<text x="327.9" y="112.7">ADDR_BUS_4</text>
<text x="47" y="117.8">BUS_6</text>
<text x="47" y="115.3">BUS_5</text>
<text x="327.9" y="117.8">ADDR_BUS_6</text>
<text x="327.9" y="115.3">ADDR_BUS_5</text>
<text x="24" y="122.9">MAR_L_I</text>
<text x="47" y="120.4">BUS_7</text>
<text x="327.9" y="125.4">ADDR_BUS_9</text>
<text x="327.9" y="120.4">ADDR_BUS_7</text>
<text x="327.9" y="122.9">ADDR_BUS_8</text>
<text x="27.8" y="128">CLK</text>
<text x="327.9" y="130.5">ADDR_BUS_11</text>
<text x="327.9" y="128">ADDR_BUS_10</text>
<text x="327.9" y="135.6">ADDR_BUS_13</text>
<text x="327.9" y="133.1">ADDR_BUS_12</text>
<text x="264" y="141.9">MAR_O</text>
<text x="327.9" y="140.7">ADDR_BUS_15</text>
<text x="327.9" y="138.1">ADDR_BUS_14</text>
<text x="23.7" y="180">MAR_H_I</text>
<text x="27.8" y="185.1">CLK</text>
</g>
</svg>
